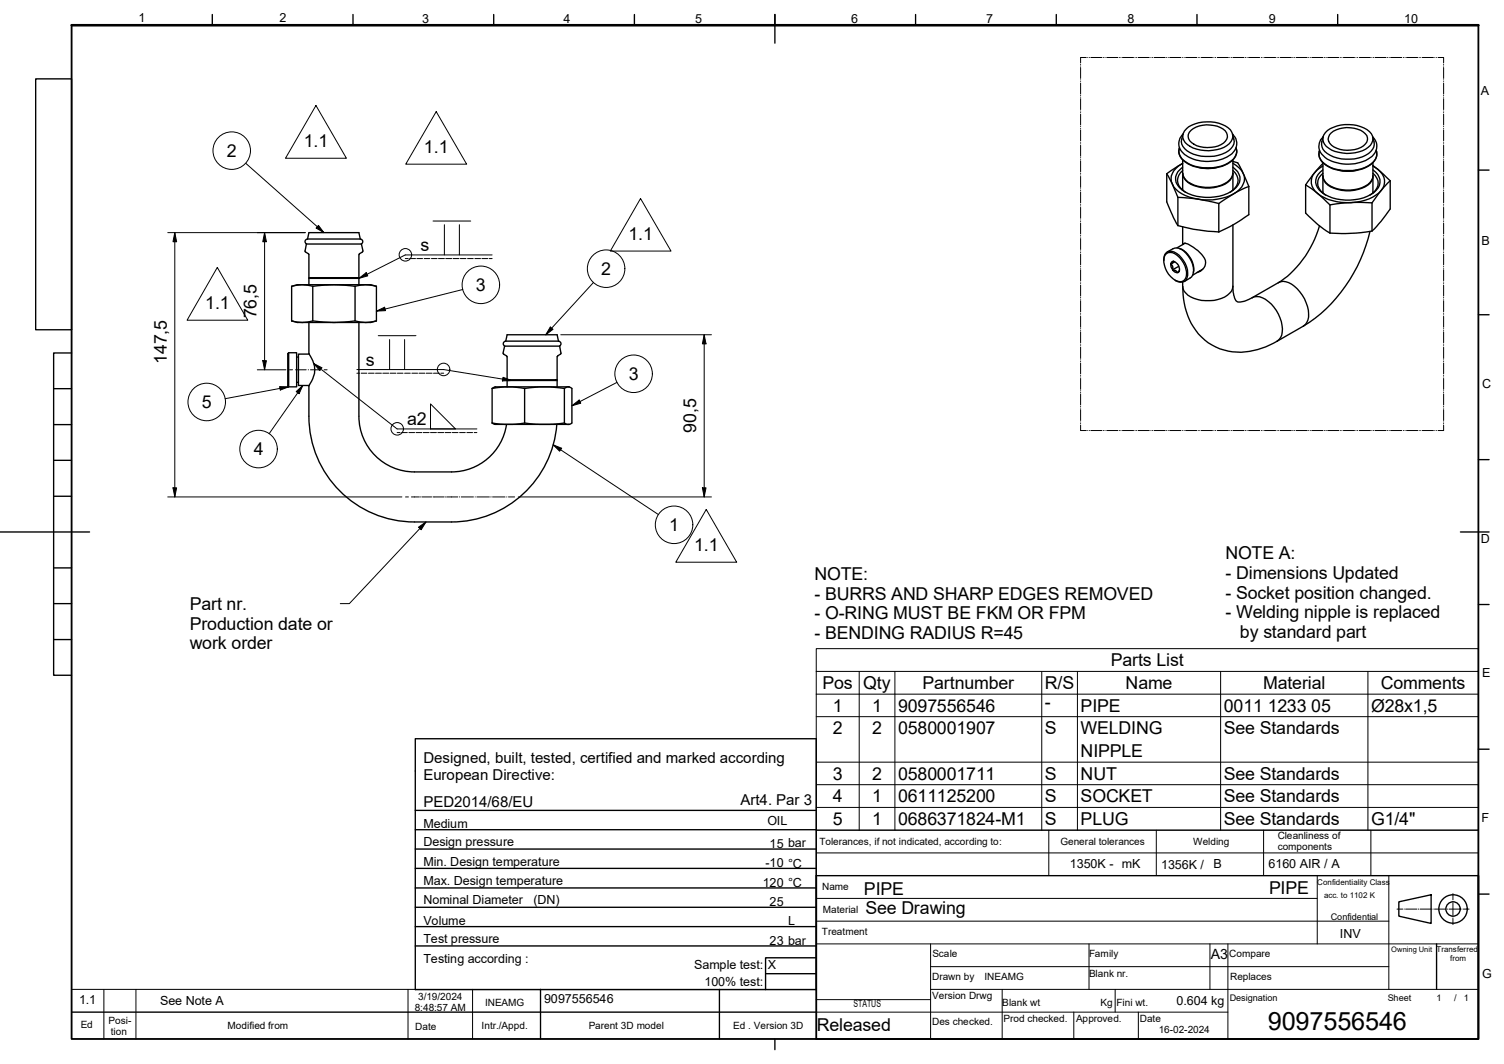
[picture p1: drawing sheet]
<svg xmlns="http://www.w3.org/2000/svg" width="420mm" height="297mm" viewBox="0 0 420 297" stroke-linecap="round" stroke-linejoin="round" font-family="sans-serif">
<!-- layer: Visible Tangent Edges(Company STD) -->
<path d="M329.4 41.5a3.7 3.7 0 0 0 2.3 4 12.8 12.8 0 0 0 11.4 0 3.7 3.7 0 0 0 2.3-4M335 46.8l1.9 .2 3-.2M368.6 42.3a3.7 3.7 0 0 0 2.2 4 11.7 11.7 0 0 0 12.9-1.2 2.92 2.92 0 0 0 .9-2.8M374.1 47.5l1.9 .3 3-.3M330.4 79.9a4.7 4.7 0 0 0 4.2 3.7 9.3 9.3 0 0 0 9.4-2.3l.4-1.4M357.1 78.9a4.1 4.1 0 0 1 4.5 1 10.3 10.3 0 0 1 3.8 9.4l-.7 1.3-.6 .4M349.8 83.1a4 4 0 0 1 4.5 1.1 10.2 10.2 0 0 1 3.8 9.3l-.3 .7-1 1" fill="none" stroke="#000" stroke-width=".38"/>
<!-- layer: Visible Edges(Company STD) -->
<g fill="none" stroke="#000" stroke-width=".38">
<path d="M331.4 36a10.1 10.1 0 0 1 12.3 .2 2.77 2.77 0 0 1-.9 4.4 10.4 10.4 0 0 1-11.1-.2 2.68 2.68 0 0 1-.3-4.4zM332.7 36.4a7.9 7.9 0 0 1 9.6 .1 2.17 2.17 0 0 1-.5 3.4 8.2 8.2 0 0 1-8.9-.1 2.1 2.1 0 0 1-.2-3.4zM344.3 37.5a3.5 3.5 0 0 1-1.9 5.1 11.6 11.6 0 0 1-10.8-.5 3.1 3.1 0 0 1-1.5-3.3l.4-1.3a3.7 3.7 0 0 0 .9 5.9 11.7 11.7 0 0 0 12.8-.5 3.6 3.6 0 0 0 .2-5.4M369.6 38.2a3.6 3.6 0 0 0 2 5.2 11.4 11.4 0 0 0 10.7-.6 3.4 3.4 0 0 0 1.2-4.6 3.8 3.8 0 0 1-1.4 6.2 11.7 11.7 0 0 1-12-.5 3.6 3.6 0 0 1-.5-5.7zM370.8 36.4a10.4 10.4 0 0 1 11.8 .4 2.91 2.91 0 0 1-1.1 4.8 10.4 10.4 0 0 1-11-.7 2.79 2.79 0 0 1 .3-4.5zM371.9 37.1a7.8 7.8 0 0 1 9.5 .2 2.11 2.11 0 0 1-.5 3.4 8.2 8.2 0 0 1-8.9-.1 2.1 2.1 0 0 1-.1-3.5zM325.9 48.5l1.6 2.9 1.6 3.7M325.9 48.5v7.9l2 4.4 1.2 2.2M329.1 55.1a48.5 48.5 0 0 1 11.4 1.7M329.1 55.1v7.9M329.5 41.2a3.7 3.7 0 0 0 2.4 4.6 12.3 12.3 0 0 0 12.1-.8 3.3 3.3 0 0 0 1.3-3.8M330.4 44.7v3.6a4.3 4.3 0 0 0 3.2 3.4 10.3 10.3 0 0 0 9.9-1.5l.5-.6 .4-1.3v-3.6"/>
<path d="M330.4 47.6a3.3 3.3 0 0 0 .1 5.5l.7 .6M330.4 46.7a3.6 3.6 0 0 0-1.5 4.9 9.6 9.6 0 0 0 7.8 3.5 10.6 10.6 0 0 0 9.2-3.5 3.2 3.2 0 0 0-.8-4.3l-.7-.6M330.4 48.4a4.4 4.4 0 0 0 4.2 3.7 9.9 9.9 0 0 0 9-1.8l.8-1.2v-.7M330.4 48.4v4.7M330.4 52.9l-.1 .1M340.5 56.8v8M344.4 47.6a3.3 3.3 0 0 1 0 5.5l-.8 .6M344.4 45.6a5.1 5.1 0 0 1 3.2 5.1 7.6 7.6 0 0 1-6.3 4.7 15.6 15.6 0 0 1-12.1-1.9 4.1 4.1 0 0 1 0-7.2l1.2-.7-4.5 2.9M344.4 45.1l1.4 .4 .4 .7 2.7 5.9M344.4 48.4v4.7M344.4 52.9l.2 .1M348.9 52.1a38.4 38.4 0 0 0-8.4 4.7"/>
<path d="M348.9 52.1v7.8a42.6 42.6 0 0 1-8.4 4.9M364.7 51.6a35.3 35.3 0 0 1 6.8 5.6M364.7 51.6v7.9a30.8 30.8 0 0 0 6.8 5.6M368.6 42a3.9 3.9 0 0 0 2.5 4.5 12.2 12.2 0 0 0 12.1-.7 3.3 3.3 0 0 0 1.2-3.8M369.6 45.5v3.6a4.1 4.1 0 0 0 3.1 3.3 10.3 10.3 0 0 0 10-1.4l.8-1.3v-4.2M369.6 48.4a3.5 3.5 0 0 0 .7 6.1M369.6 47.4a3.6 3.6 0 0 0-.3 6.3 13.4 13.4 0 0 0 14.6 0 3.6 3.6 0 0 0-.4-6.3M369.6 45.6l-3 3.3-1.9 2.7M369.6 46.3a5.3 5.3 0 0 0-3.3 4.9 5.5 5.5 0 0 0 3.7 4 15.5 15.5 0 0 0 15.2-1.3 4 4 0 0 0-.3-6.6l-1.4-1M369.6 53.8v-4.7a3.8 3.8 0 0 0 3.1 3.5 10.2 10.2 0 0 0 10.1-1.5l.7-1.3v-.7v4.7M369.6 53.6l-.2 .2M371.5 57.2v7.9"/>
<path d="M383.3 56.6a49.5 49.5 0 0 0-11.8 .6M383.3 56.6v7.9M383.5 48.4a3.5 3.5 0 0 1-.8 6.1M383.5 46.2l4.9 4.3M383.5 53.6l.2 .2M388.4 50.5a35.8 35.8 0 0 0-5.1 6.1M388.4 50.5v7.8a35.8 35.8 0 0 1-5.1 6.2M81.5 79.9a10 10 0 0 1 5.9 0M81.5 79.9l1.6-.4h20.5l1.6 .4M81.5 79.9v9.7M85.2 70.1l1 .8M85.6 68.1h15.4l.4 2"/>
<path d="M85.6 68.1l-.4 2M85.9 66.7l.4-1.8h14l.3 1.8M85.9 66.7h14.7M85.9 66.7a.73 .73 0 0 0-.7 .6 .73 .73 0 0 0 .4 .8M86.2 70.9l.1 6.6M86.3 79.5v-1.8h14v1.8M86.7 77.7l-.4-.2h14l-.4 .2M87.4 79.9a39.5 39.5 0 0 1 11.8 0M87.4 79.9v9.7M99.2 79.9a10.2 10.2 0 0 1 6 0M99.2 79.9v9.7M100.3 71.1v6.4"/>
<path d="M100.4 70.9l-.1 .2M100.6 66.7a.73 .73 0 0 1 .7 .6 .73 .73 0 0 1-.4 .8M101.3 70.1l-.9 .8M105.2 79.9v9.7M325.1 72.8a2.11 2.11 0 0 1 1-2.4 2.11 2.11 0 0 1 2.6 .3 6.7 6.7 0 0 1 2.9 6.9 2 2 0 0 1-3.3 .6M325.5 71.2a2.22 2.22 0 0 1 3.4 .1 6.4 6.4 0 0 1 2.4 6.1 1.87 1.87 0 0 1-2.9 .9 6.1 6.1 0 0 1-2.9-7.1zM326.1 70.3a3.3 3.3 0 0 1 4-.7 6.8 6.8 0 0 1 3.1 7.2l-.3 .5-2.1 1.3M327.1 73.8l.5 .5v1l-.4-.8zM327.3 73.2l.5-.3-.7 .9zM327.6 75.3l.9 .3 .3 .5-.6-.2zM327.9 73l-.1-.1a2.24 2.24 0 0 1 1.5 3l-.5 .2 .7-.5M328.2 73.1l-1.1 .7"/>
<path d="M329.1 63a53.5 53.5 0 0 0 11.4 1.8M329.3 74.3l-1.7 1M329.5 69.4a6.4 6.4 0 0 1 3.9 6.7M330.4 63.3v5M330.6 68.2l.2-.3a9.4 9.4 0 0 1 5.9 4.8 2.89 2.89 0 0 1-2.3 3.4M331.1 67.9l-2.3 1.3M335.5 75.6l-.5 .1M336 75.2l-2.8 1.6M344.4 62.8l.1 18.8a3.3 3.3 0 0 0 1.3 2.7h.3a6.9 6.9 0 0 0 3.7-1.2l7.3-4.2a28.5 28.5 0 0 0 11.5-15.9M382.7 64.6a42.8 42.8 0 0 1-18.6 26.4l-7.3 4.2a18.2 18.2 0 0 1-18.2 1.1 17.4 17.4 0 0 1-8.1-15.2l-.1-2.4M383.3 64.5a50 50 0 0 1-11.8 .6M80.4 98.7l.2-.2v9.5l-.2-.3z"/>
<path d="M80.6 98.5h2.3v9.5h-2.3M81.5 89.6a10 10 0 0 0 5.9 0M81.5 89.6l1.6 .4h20.5l1.6-.4M82.9 99.7h.5M86.3 90v8.7a7 7 0 0 1 0 9 48.9 48.9 0 0 0 1.2 17 29.5 29.5 0 0 0 28.3 21h10.3a29.5 29.5 0 0 0 29.4-27.2M86.4 98.9h-3v8.7h3M87.4 89.6a39.5 39.5 0 0 0 11.8 0M99.2 89.6a10.2 10.2 0 0 0 6 0M100.3 90v26.2a15.5 15.5 0 0 0 15.5 15.5h10.3a15.5 15.5 0 0 0 15.4-13.2M140.6 98.6l.1 .2M140.7 98.9l.8 .5M141.3 95.2l.4-1.7h13.9l.4 1.7"/>
<path d="M141.3 95.2h14.7M141.3 95.2a.73 .73 0 0 0-.7 .6 .73 .73 0 0 0 .4 .8M141.5 99.4l.1 .2M141.7 99.6v6.4M155.6 99.6v6.4M155.8 99.4l-.1 .2M156 95.2a.73 .73 0 0 1 .7 .6 .73 .73 0 0 1-.4 .8M156.3 96.6l.4 2.1-.9 .7M156.3 96.6h-15.3l-.5 2M82.9 106.7h.5M137.5 118.1l.7 .4h20.9M137.5 108.4a23.4 23.4 0 0 1 9.1 0"/>
<path d="M137.5 118.1a27.2 27.2 0 0 0 9.1 0M137.5 108.4v9.7M141.7 108v-1.8h13.9v1.8M142 106.2l-.3-.2h13.9l-.3 .2M146.6 108.4a34.9 34.9 0 0 1 11.1 0M146.6 118.1a40.7 40.7 0 0 0 11.1 0M146.6 108.4v9.7M157.7 108.4a1.46 1.46 0 0 1 2.1 0v9.7a1.63 1.63 0 0 1-2.1 0M157.7 108.4v9.7M159.1 108.1l-20.7-.1-.9 .4"/>
</g>
<!-- layer: Partslist(Company STD) -->
<g fill="none" stroke="#000" stroke-width=".28">
<path d="M228 187.4v-6.3h185v6.3M228 187.4h185v6.4M228 187.4v44.4h185v-38M228 193.8h185M240 187.4v44.4M250 187.4v44.4M291 187.4v44.4M301 187.4v44.4M341 187.4v44.4M382.1 187.4v44.4M228 200.1h185M228 212.8h185"/>
<path d="M228 219.1h185M228 225.4h185"/>
</g>
<!-- layer: Phantom Lines(Atlas Copco) -->
<g fill="none" stroke="#000" stroke-width=".28">
<path d="M301.9 18h.1M301.9 18.4v.1M301.9 18.8v3.1M303.5 16.1h-1.6v1.5M303.8 16.1h.1M304.3 16.1h.1M304.7 16.1h3.1M308.2 16.1h.1M308.7 16.1h.1M309.2 16.1h3.1M312.7 16.1h.1M313.1 16.1h.1"/>
<path d="M313.6 16.1h3.1M317.1 16.1h.1M317.5 16.1h.1M317.9 16.1h3.2M321.5 16.1h.1M321.9 16.1h.1M322.4 16.1h3.1M325.9 16.1h.1M326.3 16.1h.1M326.8 16.1h3.1M330.3 16.1h.1M330.8 16.1h.1"/>
<path d="M331.2 16.1h3.1M334.7 16.1h.1M335.2 16.1h.1M335.6 16.1h3.1M339.1 16.1h.1M339.5 16.1h.1M340 16.1h3.2M343.5 16.1h.1M344 16.1h.1M344.4 16.1h3.1M347.9 16.1h.1M348.4 16.1h.1"/>
<path d="M348.8 16.1h3.1M352.4 16.1h.1M352.8 16.1h.1M353.3 16.1h3.1M356.7 16.1h.1M357.2 16.1h.1M357.6 16.1h3.1M361.1 16.1h.2M361.6 16.1h.1M362.1 16.1h3.1M365.6 16.1h.1M366 16.1h.1"/>
<path d="M366.5 16.1h3.1M370 16.1h.1M370.4 16.1h.1M370.9 16.1h3.1M374.4 16.1h.1M374.8 16.1h.1M375.3 16.1h3.1M378.8 16.1h.1M379.2 16.1h.1M379.7 16.1h3.1M383.2 16.1h.1M383.7 16.1h.1"/>
<path d="M384.1 16.1h3.1M387.6 16.1h.1M388 16.1h.1M388.5 16.1h3.1M392 16.1h.1M392.5 16.1h.1M392.9 16.1h3.1M396.4 16.1h.1M396.9 16.1h.1M397.3 16.1h3.1M400.8 16.1h.1M401.3 16.1h.1"/>
<path d="M401.8 16.1h1.5v1.5M403.3 18h.1M403.3 18.4v.1M403.3 18.8v3.1M301.9 22.3h.1M301.9 22.8h.1M301.9 23.2v3.1M301.9 26.7h.1M301.9 27.1v.1M301.9 27.5v3.1M301.9 31h.1M301.9 31.4v.1"/>
<path d="M301.9 31.9v3M301.9 35.3v.1M301.9 35.8v.1M301.9 36.2v3.1M301.9 39.7h.1M403.3 22.3h.1M403.3 22.8h.1M403.3 23.2v3.1M403.3 26.7h.1M403.3 27.1v.1M403.3 27.5v3.1M403.3 31h.1"/>
<path d="M403.3 31.4v.1M403.3 31.9v3M403.3 35.3v.1M403.3 35.8v.1M403.3 36.2v3.1M403.3 39.7h.1M301.9 40.1v.1M301.9 40.6v3M301.9 44v.1M301.9 44.4v.1M301.9 44.9v3M301.9 48.3v.1"/>
<path d="M301.9 48.8v.1M301.9 49.3v3M301.9 52.7v.1M301.9 53.1v.1M301.9 53.6v3M301.9 57v.1M301.9 57.5h.1M301.9 57.9v3M403.3 40.1v.1M403.3 40.6v3M403.3 44v.1M403.3 44.4v.1"/>
<path d="M403.3 44.9v3M403.3 48.3v.1M403.3 48.8v.1M403.3 49.3v3M403.3 52.7v.1M403.3 53.1v.1M403.3 53.6v3M403.3 57v.1M403.3 57.5h.1M403.3 57.9v3M301.9 61.4v.1M301.9 61.8v.1"/>
<path d="M301.9 62.3v3M301.9 65.7v.1M301.9 66.2h.1M301.9 66.6v3M301.9 70v.1M301.9 70.5h.1M301.9 70.9v3.1M301.9 74.4v.1M301.9 74.9h.1M301.9 75.3v3M301.9 78.7v.1M301.9 79.2h.1"/>
<path d="M301.9 79.6v3.1M403.3 61.4v.1M403.3 61.8v.1M403.3 62.3v3M403.3 65.7v.1M403.3 66.2h.1M403.3 66.6v3M403.3 70v.1M403.3 70.5h.1M403.3 70.9v3.1M403.3 74.4v.1M403.3 74.9h.1"/>
<path d="M403.3 75.3v3M403.3 78.7v.1M403.3 79.2h.1M403.3 79.6v3.1M301.9 83v.1M301.9 83.5v.1M301.9 83.9v3.1M301.9 87.4v.1M301.9 87.9h.1M301.9 88.3v3.1M301.9 91.7v.1M301.9 92.2v.1"/>
<path d="M301.9 92.6v3.1M301.9 96.1h.1M301.9 96.5v.1M301.9 97v3.1M403.3 83v.1M403.3 83.5v.1M403.3 83.9v3.1M403.3 87.4v.1M403.3 87.9h.1M403.3 88.3v3.1M403.3 91.7v.1M403.3 92.2v.1"/>
<path d="M403.3 92.6v3.1M403.3 96.1h.1M403.3 96.5v.1M403.3 97v3.1M301.9 100.4v.1M301.9 100.9v.1M301.9 101.3v3.1M301.9 104.8h.1M301.9 105.2v.1M301.9 105.6v3.1M301.9 109.1h.1M301.9 109.5v.1"/>
<path d="M301.9 110v3.1M301.9 113.5h.1M301.9 113.9v.1M301.9 114.3v3.1M301.9 117.8h.1M301.9 118.2v.1M301.9 118.7v1.5h1.6M403.3 118.7v1.5h-1.5M403.3 100.4v.1M403.3 100.9v.1M403.3 101.3v3.1M403.3 104.8h.1"/>
<path d="M403.3 105.2v.1M403.3 105.6v3.1M403.3 109.1h.1M403.3 109.5v.1M403.3 110v3.1M403.3 113.5h.1M403.3 113.9v.1M403.3 114.3v3.1M403.3 117.8h.1M403.3 118.2v.1M303.8 120.2h.1M304.3 120.2h.1"/>
<path d="M304.7 120.2h3.1M308.2 120.2h.1M308.7 120.2h.1M309.2 120.2h3.1M312.7 120.2h.1M313.1 120.2h.1M313.6 120.2h3.1M317.1 120.2h.1M317.5 120.2h.1M317.9 120.2h3.2M321.5 120.2h.1M321.9 120.2h.1"/>
<path d="M322.4 120.2h3.1M325.9 120.2h.1M326.3 120.2h.1M326.8 120.2h3.1M330.3 120.2h.1M330.8 120.2h.1M331.2 120.2h3.1M334.7 120.2h.1M335.2 120.2h.1M335.6 120.2h3.1M339.1 120.2h.1M339.5 120.2h.1"/>
<path d="M340 120.2h3.2M343.5 120.2h.1M344 120.2h.1M344.4 120.2h3.1M347.9 120.2h.1M348.4 120.2h.1M348.8 120.2h3.1M352.4 120.2h.1M352.8 120.2h.1M353.3 120.2h3.1M356.7 120.2h.1M357.2 120.2h.1"/>
<path d="M357.6 120.2h3.1M361.1 120.2h.2M361.6 120.2h.1M362.1 120.2h3.1M365.6 120.2h.1M366 120.2h.1M366.5 120.2h3.1M370 120.2h.1M370.4 120.2h.1M370.9 120.2h3.1M374.4 120.2h.1M374.8 120.2h.1"/>
<path d="M375.3 120.2h3.1M378.8 120.2h.1M379.2 120.2h.1M379.7 120.2h3.1M383.2 120.2h.1M383.7 120.2h.1M384.1 120.2h3.1M387.6 120.2h.1M388 120.2h.1M388.5 120.2h3.1M392 120.2h.1M392.5 120.2h.1"/>
<path d="M392.9 120.2h3.1M396.4 120.2h.1M396.9 120.2h.1M397.3 120.2h3.1M400.8 120.2h.1M401.3 120.2h.1"/>
</g>
<!-- layer: Sketch Geometry(Company STD) -->
<g fill="none" stroke="#000" stroke-width=".38">
<path d="M59.3 4v3M98.6 4v3M137.9 4v3M177.2 4v3M216.5 4v8.1M255.8 4v3M295.1 4v3M334.4 4v3M373.7 4v3M10 22h10v70.1h-10zM413 47.5h3M20 98.5h-5v90h5"/>
<path d="M413 87.9h3M15 108.5h5M15 118.5h5M15 128.5h5M15 138.5h5M413 128.3h3M0 148.5h25M15 158.5h5M408 148.5h8M15 178.5h5M15 168.5h5M413 168.8h3"/>
<path d="M116 206.2h112v70.1h-112zM413 209.2h3M116 237h112M116 231.6h112M116 226.2h112M116 258.7h112M116 253.3h112M116 247.9h112M116 242.4h112M228 244.5h185M390.8 251.8l9-2v8l-9-2zM409.9 253.8a4 4 0 0 0-5.7-3.6 4 4 0 0 0-.7 6.7 4 4 0 0 0 6.3-2.3l.1-.8"/>
<path d="M413 249.6h3M116 264.1h112M151 276.2v13.9M201 276.2v13.9M213.9 271.8h14.1M228 267.4h-14.1v8.9M401.3 263.5v12.7M20 282.6h208M216.5 290.1v2.9"/>
<circle cx="405.9" cy="253.8" r="2"/>
</g>
<g fill="none" stroke="#000" stroke-width=".28">
<path d="M228 238.1h185M293 231.8v12.7M323 231.8v12.7M353 231.8v12.7M383 231.8v12.7M228 244.5v-12.7h185v12.7M228 257.2h160M228 250.8h140M368 244.5v19M388 244.5v31.7M20 276.2h208M29 276.2v13.9"/>
<path d="M38 276.2v13.9M114 276.2v13.9M132 276.2v13.9M228 279.1h32M228 263.5h185M260 263.5v26.6M260 276.2h153M260 269.9h128M280 276.2v13.9M304.2 263.5v12.7M311.5 276.2v6.4M338 263.5v12.7"/>
<path d="M343 263.5v26.6M228 282.6h115M300 282.6v7.5M318 282.6v7.4"/>
</g>
<path d="M20 7h393v283.1h-393zM228 244.5v45.6h185v-45.6" fill="none" stroke="#000" stroke-width=".51"/>
<!-- layer: Centerline(Company STD) -->
<g fill="none" stroke="#000" stroke-width=".28">
<path d="M80.9 103.2h.8M82.5 103.2h3M86.1 103.2h.1M86.7 103.2h3M90.6 103.2h.8M113.3 138.7h.8M114.9 138.7h2.3M117.5 138.7h.1M117.9 138.7h2.7M121 138.7h.1M121.3 138.7h2.8M124.4 138.7h.1"/>
<path d="M124.8 138.7h3.1M128.3 138.7h.1M128.8 138.7h3.5M132.7 138.7h.1M133.2 138.7h3.5M137.1 138.7h.1M137.6 138.7h3.5M141.5 138.7h.1M142 138.7h1.8M390.3 253.8h1.6M392.2 253.8h.1M392.7 253.8h3.2"/>
<path d="M396.2 253.8h.2M396.7 253.8h3.2M400.3 253.8h.1M400.7 253.8h3.2M404.4 253.8h.1M404.8 253.8h3.2M405.9 249.5v1.7M405.9 251.6v.1M405.9 252.1v3.4M405.9 255.9v.1M405.9 256.4v1.7M408.4 253.8h.1"/>
<path d="M408.8 253.8h1.6"/>
</g>
<!-- layer: Sketch Geometry(Company STD) -->
<path d="M20 7h393" fill="none" stroke="#000" stroke-width=".7"/>
<!-- layer: Symbols(Company STD) -->
<g fill="none" stroke="#000" stroke-width=".28">
<path d="M88.3 29.4l8.5 14.8h-17zM121.9 31.2l8.5 14.6h-17.1zM178.9 55.4l8.6 14.7h-17zM60.7 74.7l8.5 14.7h-16.9zM100.3 77.7l2-1.6 .4 .9zM113.2 72.2h.8M114.4 72.2h1.7M116.5 72.2h1.5M118.5 72.2h1.6M120.5 72.2h1.6M121 61.7h10.5M122.5 72.2h1.6"/>
<path d="M124.1 62.7v8.5M124.5 72.2h1.7M126.6 72.2h1.6M128.3 62.7v8.5M128.6 72.2h1.6M130.6 72.2h1.6M132.7 72.2h1.5M134.6 72.2h1.7M136.7 72.2h.8M137.5 71.2h-24.3l-12.9 6.5M105.7 93.7h10.5M108.8 94.8v8.4"/>
<path d="M113 94.8v8.4M87.7 101.5l2 1.6M89 103.1l-1.3-1.6 2.2 1.2-.3 .4M89.2 103.3h.2M90 103.3l20.9 16.4h22.3M99.7 103.2h24.3l18.9 3M99.7 104.2h.8M100.9 104.2h1.6M102.9 104.2h1.6M104.9 104.2h1.7M106.9 104.2h1.7M109 104.2h1.6"/>
<path d="M111 104.2h1.6M113 104.2h1.6M115.1 104.2h1.5M117 104.2h1.7M119.1 104.2h1.6M120.3 112.8l7 6.9h-7zM121.1 104.2h1.6M123.1 104.2h.9M140.5 105.3l2.4 .9-2.6 .1zM110.9 120.8h.9M112.2 120.8h1.6M114.2 120.8h1.6"/>
<path d="M116.2 120.8h1.7M118.2 120.8h1.7M120.3 120.8h1.6M122.3 120.8h1.7M124.3 120.8h1.7M126.4 120.8h1.6M128.4 120.8h1.6M130.4 120.8h1.6M132.5 120.8h.7M116.9 147.2l2.1-1.5-1.3 2.2zM119 145.7l-21.4 22.8h-2.5M197.3 142.2l8.5 14.8h-17z"/>
<circle cx="113.3" cy="71.1" r="1.75"/>
<circle cx="111" cy="119.7" r="1.75"/>
<circle cx="123.9" cy="103.1" r="1.75"/>
</g>
<g fill="#000">
<path d="M100.3 77.7l2-1.6 .4 .9z" fill-rule="evenodd"/>
<path d="M87.7 101.5l2.2 1.2-.6 .7z" fill-rule="evenodd"/>
<path d="M140.5 105.3l2.4 .9-2.6 .1z" fill-rule="evenodd"/>
<path d="M116.9 147.2l2.1-1.5-1.3 2.2z" fill-rule="evenodd"/>
</g>
<!-- layer: Dimensions(Company STD) -->
<g fill="none" stroke="#000" stroke-width=".28">
<path d="M46.9 64.9h38.4M48.8 64.9l.5 2.6h-1zM48.8 64.9v73.8M73.9 64.9l.5 2.6h-1zM73.9 64.9v38.3M156.7 93.5h42.1M196.7 93.5l.5 2.5h-1zM196.7 93.5v45.2M71.9 103.2h8M73.4 100.7h1l-.5 2.5zM46.9 138.7h65.4M48.3 136.2h1l-.5 2.5z"/>
<path d="M144.8 138.7h54M196.2 136.2h1l-.5 2.5z"/>
</g>
<g fill="#000">
<path d="M48.8 64.9l.5 2.6h-1z" fill-rule="evenodd"/>
<path d="M73.9 64.9l.5 2.6h-1z" fill-rule="evenodd"/>
<path d="M196.7 93.5l.5 2.5h-1z" fill-rule="evenodd"/>
<path d="M73.4 100.7h1l-.5 2.5z" fill-rule="evenodd"/>
<path d="M48.3 136.2h1l-.5 2.5z" fill-rule="evenodd"/>
<path d="M196.2 136.2h1l-.5 2.5z" fill-rule="evenodd"/>
</g>
<!-- layer: Balloon(Company STD) -->
<g fill="none" stroke="#000" stroke-width=".28">
<path d="M68.6 45.6l21.9 19.3M89 62.9l1.5 2-2.2-1.2zM165.8 78.9l-13.3 14.6M105.2 86.9l2.2-1.1 .3 .9zM129.3 80.8l-24.1 6.1M153.7 91.3l.8 .6-2 1.6zM78.1 107.9l2.5 .1-2.3 .9zM80.6 108l-17.7 3.3M82.7 109.3l1.9-1.7-1 2.3zM84.6 107.6l-9.4 13.5M159.8 113.3l2-1.6 .4 .9zM172.4 106.7l-12.6 6.6"/>
<path d="M154.6 124.2l2.3 .9-.6 .9zM154.6 124.2l29.3 19.4"/>
<circle cx="64.7" cy="42.1" r="5.2"/>
<circle cx="134.3" cy="79.5" r="5.2"/>
<circle cx="169.3" cy="75" r="5.2"/>
<circle cx="57.8" cy="112.2" r="5.2"/>
<circle cx="177" cy="104.3" r="5.2"/>
<circle cx="72.2" cy="125.4" r="5.2"/>
<circle cx="188.3" cy="146.5" r="5.2"/>
</g>
<g fill="#000">
<path d="M89 62.9l1.5 2-2.2-1.2z" fill-rule="evenodd"/>
<path d="M105.2 86.9l2.2-1.1 .3 .9z" fill-rule="evenodd"/>
<path d="M153.7 91.3l.8 .6-2 1.6z" fill-rule="evenodd"/>
<path d="M78.1 107.9l2.5 .1-2.3 .9z" fill-rule="evenodd"/>
<path d="M82.7 109.3l1.9-1.7-1 2.3z" fill-rule="evenodd"/>
<path d="M159.8 113.3l2-1.6 .4 .9z" fill-rule="evenodd"/>
<path d="M154.6 124.2l2.3 .9-.6 .9z" fill-rule="evenodd"/>
</g>
<text font-size="7" x="354.2" y="287.6">9097556546</text>
<g font-size="5">
<text x="84.8" y="41">1.1</text>
<text x="63.4" y="43.8">2</text>
<text x="118.4" y="42.7">1.1</text>
<text x="117.5" y="70">s</text>
<text x="175.6" y="67">1.1</text>
<text x="168" y="76.8">2</text>
<text x="133" y="81.3">3</text>
<text x="57.3" y="86.2">1.1</text>
<text x="71.7" y="88.8" transform="rotate(-90 71.7 88.8)">76,5</text>
<text x="46.6" y="101.5" transform="rotate(-90 46.6 101.5)">147,5</text>
<text x="102.2" y="102.1">s</text>
<text x="175.6" y="106.1">3</text>
<text x="56.4" y="114">5</text>
<text x="113.8" y="118.6">a2</text>
<text x="194.5" y="120.8" transform="rotate(-90 194.5 120.8)">90,5</text>
<text x="70.9" y="127.1">4</text>
<text x="186.9" y="148.3">1</text>
<text x="193.9" y="153.8">1.1</text>
<text x="227.5" y="161.8">NOTE:</text>
<text x="342.3" y="156.1">NOTE A:</text>
<text x="342.3" y="161.7">- Dimensions Updated</text>
<text x="227.5" y="167.4">- BURRS AND SHARP EDGES REMOVED</text>
<text x="342.3" y="167.2">- Socket position changed.</text>
<text x="53" y="170.2">Part nr.</text>
<text x="227.5" y="172.9">- O-RING MUST BE FKM OR FPM</text>
<text x="342.3" y="172.6">- Welding nipple is replaced</text>
<text x="53" y="175.8">Production date or</text>
<text x="227.5" y="178.4">- BENDING RADIUS R=45</text>
<text x="346.4" y="178.2">by standard part</text>
<text x="53" y="181.3">work order</text>
<text x="310.3" y="186">Parts List</text>
<text x="229.8" y="192.3">Pos</text>
<text x="241.2" y="192.4">Qty</text>
<text x="257.7" y="192.3">Partnumber</text>
<text x="291.9" y="192.4">R/S</text>
<text x="291.9" y="197.7">-</text>
<text x="314.5" y="192.3">Name</text>
<text x="352.9" y="192.3">Material</text>
<text x="385.8" y="192.4">Comments</text>
<text x="232.7" y="198.7">1</text>
<text x="243.6" y="198.7">1</text>
<text x="250.9" y="198.7">9097556546</text>
<text x="301.9" y="198.7">PIPE</text>
<text x="341.9" y="198.7">0011</text>
<text x="354.1" y="198.7">1233</text>
<text x="366.3" y="198.7">05</text>
<text x="383" y="198.7">Ø28x1,5</text>
<text x="232.7" y="205">2</text>
<text x="243.6" y="205">2</text>
<text x="250.9" y="205">0580001907</text>
<text x="291.9" y="205">S</text>
<text x="301.9" y="205">WELDING</text>
<text x="341.9" y="205">See Standards</text>
<text x="301.9" y="211.4">NIPPLE</text>
<text x="232.7" y="217.7">3</text>
<text x="243.6" y="217.7">2</text>
<text x="250.9" y="217.7">0580001711</text>
<text x="291.9" y="217.7">S</text>
<text x="301.9" y="217.7">NUT</text>
<text x="341.9" y="217.7">See Standards</text>
<text x="232.7" y="224">4</text>
<text x="243.6" y="224">1</text>
<text x="250.9" y="224">0611125200</text>
<text x="291.9" y="224">S</text>
<text x="301.9" y="224">SOCKET</text>
<text x="341.9" y="224">See Standards</text>
<text x="232.7" y="230.3">5</text>
<text x="243.6" y="230.3">1</text>
<text x="250.9" y="230.3">0686371824-M1</text>
<text x="291.9" y="230.4">S</text>
<text x="301.9" y="230.4">PLUG</text>
<text x="341.9" y="230.4">See Standards</text>
<text x="383" y="230.4">G1/4&quot;</text>
<text x="241.4" y="249.7">PIPE</text>
<text x="354.5" y="249.5">PIPE</text>
<text x="241.7" y="255.1">See Drawing</text>
<text x="228.2" y="288">Released</text>
</g>
<g font-size="4.2">
<text x="118.3" y="213.1">Designed, built, tested, certified and marked according</text>
<text x="118.3" y="217.8">European Directive:</text>
<text x="118.3" y="225.4">PED2014/68/EU</text>
<text x="206.9" y="224.7">Art4. Par 3</text>
</g>
<text font-size="3.9" x="338.3" y="267.7">A3</text>
<g font-size="3.5">
<text x="38.7" y="6.2">1</text>
<text x="78.1" y="6.1">2</text>
<text x="118" y="6.5">3</text>
<text x="157.4" y="6.4">4</text>
<text x="194.2" y="6.5">5</text>
<text x="237.7" y="6.4">6</text>
<text x="275.5" y="6.3">7</text>
<text x="315" y="6.4">8</text>
<text x="354.5" y="6.4">9</text>
<text x="392.3" y="6.4">10</text>
<text x="413.7" y="26.5">A</text>
<text x="413.8" y="68.4">B</text>
<text x="414" y="108.4">C</text>
<text x="413.7" y="151.5">D</text>
<text x="414" y="189">E</text>
<text x="118.3" y="231.2">Medium</text>
<text x="214.4" y="230.3">OIL</text>
<text x="413.8" y="229.3">F</text>
<text x="118.3" y="236.3">Design pressure</text>
<text x="215" y="236.7">15 bar</text>
<text x="118.3" y="241.7">Min. Design temperature</text>
<text x="213.9" y="242.2">-10 °C</text>
<text x="298.9" y="242.3">1350K - mK</text>
<text x="324.4" y="242.6">1356K /</text>
<text x="339" y="242.4">B</text>
<text x="354.4" y="242.4">6160 AIR / A</text>
<text x="118.3" y="247.1">Max. Design temperature</text>
<text x="213.1" y="247.5">120 °C</text>
<text x="118.3" y="252.4">Nominal Diameter</text>
<text x="149" y="252.4">(DN)</text>
<text x="215" y="252.9">25</text>
<text x="118.3" y="263.3">Test pressure</text>
<text x="118.3" y="258.1">Volume</text>
<text x="215" y="263.8">23 bar</text>
<text x="220.2" y="258.2">L</text>
<text x="374.3" y="262">INV</text>
<text x="118.3" y="268.8">Testing according :</text>
<text x="193.9" y="270.4">Sample test:</text>
<text x="196.8" y="275.3">100% test:</text>
<text x="214.5" y="270.6">X</text>
<text x="414" y="273.2">G</text>
<text x="22.1" y="280.4">1.1</text>
<text x="44.7" y="280.6">See Note A</text>
<text x="152" y="280.1">9097556546</text>
<text x="328.7" y="280.5">0.604 kg</text>
</g>
<g font-size="2.8">
<text x="228.9" y="235.8">Tolerances, if not indicated, according to:</text>
<text x="296.2" y="236">General tolerances</text>
<text x="333.3" y="235.8">Welding</text>
<text x="356.9" y="234.1">Cleanliness of</text>
<text x="356.9" y="237.3">components</text>
<text x="229.7" y="248.4">Name</text>
<text x="229.9" y="254.8">Material</text>
<text x="229.6" y="261">Treatment</text>
<text x="260.5" y="267.1">Scale</text>
<text x="304.2" y="267.2">Family</text>
<text x="343.4" y="267.1">Compare</text>
<text x="260.4" y="273.5">Drawn by</text>
<text x="275" y="273.5">INEAMG</text>
<text x="304.2" y="272.8">Blank nr.</text>
<text x="343.7" y="273.5">Replaces</text>
<text x="116.8" y="279.1">3/19/2024</text>
<text x="135.5" y="280.7">INEAMG</text>
<text x="238.4" y="281.2">STATUS</text>
<text x="260.4" y="278.9">Version Drwg</text>
<text x="280" y="280.7">Blank wt.</text>
<text x="307.4" y="280.7">Kg</text>
<text x="311.9" y="280.7">Fini wt.</text>
<text x="22.5" y="287.1">Ed</text>
<text x="30.4" y="285.7">Posi-</text>
<text x="63.6" y="287.1">Modified from</text>
<text x="115.9" y="282.2">8:48:57 AM</text>
<text x="116" y="287.5">Date</text>
<text x="134.6" y="287.3">Intr./Appd.</text>
<text x="164.5" y="287.1">Parent 3D model</text>
<text x="204.8" y="287.1">Ed . Version 3D</text>
<text x="260.4" y="286.2">Des checked.</text>
<text x="280.4" y="285.3">Prod checked.</text>
<text x="300.6" y="285.3">Approved.</text>
<text x="318.5" y="285.3">Date</text>
<text x="31" y="289">tion</text>
<text x="323.7" y="288.5">16-02-2024</text>
</g>
<g font-size="2.5">
<text x="371.8" y="256.7">Confidential</text>
<text x="343.6" y="279.6">Designation</text>
<text x="387.7" y="279.6">Sheet</text>
<text x="401.3" y="279.6">1</text>
<text x="406.2" y="279.5">/</text>
<text x="408.9" y="279.4">1</text>
</g>
<g font-size="2.2">
<text x="368" y="247.1">Confidentiality Class</text>
<text x="369.9" y="250.7">acc. to 1102 K</text>
<text x="401.3" y="265.8">Transferred</text>
<text x="405.1" y="268.3">from</text>
</g>
<text font-size="2.1" x="388.7" y="265.8">Owning Unit</text>
</svg>
